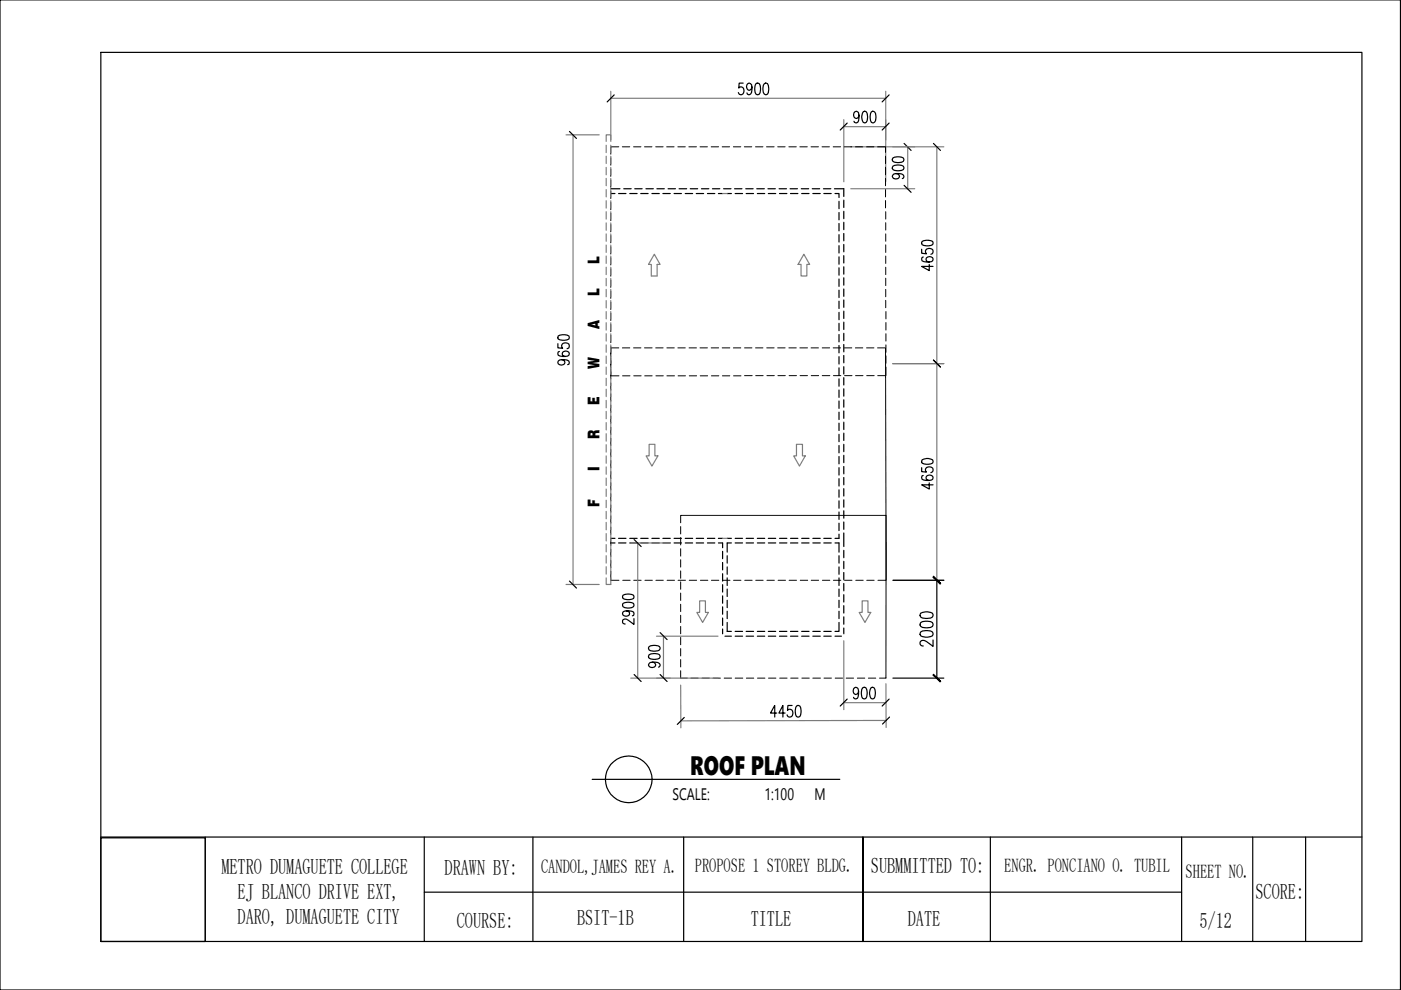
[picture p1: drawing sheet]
<svg xmlns="http://www.w3.org/2000/svg" width="297mm" height="210mm" viewBox="0 0 297 210" stroke-linecap="round" stroke-linejoin="round" font-family="sans-serif">
<!-- layer: 0 -->
<g fill="none" stroke="#000" stroke-width=".25">
<path d="M0 0h296.9v209.9h-296.9zM21.4 11.1h267.4v188.5h-267.4zM120.7 27.9l1.5 1.5M130.2 20.1l-1.5 1.5M188.5 20.1l-1.5 1.5M191.7 30.4l1.5 1.5M197.9 30.4l1.5 1.5M129.5 40h1.9M129.5 41h.9M131.1 41h1.6M132.2 40h1.6M133.5 41h1.6"/>
<path d="M134.6 40h1.5M135.8 41h1.6M136.9 40h1.6M138.2 41h1.6M139.3 40h1.5M140.5 41h1.6M141.6 40h1.6M142.9 41h1.6M144 40h1.6M145.3 41h1.6M146.3 40h1.6M147.6 41h1.6"/>
<path d="M148.7 40h1.6M150 41h1.6M151 40h1.6M152.3 41h.9M153.4 40h1.6M154.2 41h.9M155.7 40h1.6M155.9 41h1.5M158.1 40h1.6M158.2 41h1.6M160.4 40h1.7M160.6 41h1.5"/>
<path d="M162.8 40h1.6M162.9 41h1.6M165.2 40h1.6M165.3 41h1.5M167.5 40h1.6M167.6 41h1.6M169.9 40h1.5M170 41h1.5M172.2 40h1.6M172.3 41h1.6M174.6 40h1.5M174.7 41h1.5"/>
<path d="M176.9 40h2v1.7M177 41h.9v.9M177.9 42.7v1.6M177.9 45.1v1.5M177.9 47.4v1.6M177.9 49.8v1.5M177.9 52.1v1.6M177.9 54.5v1.5M177.9 56.8v1.5M177.9 59.2v1.5M178.9 42.4v1.6M178.9 44.8v1.6"/>
<path d="M178.9 47.1v1.6M178.9 49.5v1.6M178.9 51.8v1.6M178.9 54.2v1.6M178.9 56.6v1.5M178.9 58.9v1.6M177.9 61.5v1.6M177.9 63.9v1.5M177.9 66.2v1.6M177.9 68.6v1.5M177.9 70.9v1.6M177.9 73.3v1.5"/>
<path d="M177.9 75.6v1.6M177.9 78v1.6M178.9 61.3v1.5M178.9 63.6v1.6M178.9 66v1.5M178.9 68.3v1.6M178.9 70.7v1.5M178.9 73v1.6M178.9 75.4v1.5M178.9 77.7v1.6M197.9 76.3l1.5 1.5M177.9 80.3v1.6"/>
<path d="M177.9 82.7v1.6M177.9 85v1.6M177.9 87.4v1.6M177.9 89.7v1.6M177.9 92.1v1.6M177.9 94.5v1.5M177.9 96.8v1.6M177.9 99.2v1.5M178.9 80.1v1.5M178.9 82.4v1.6M178.9 84.8v1.5M178.9 87.1v1.6"/>
<path d="M178.9 89.5v1.6M178.9 91.8v1.6M178.9 94.2v1.6M178.9 96.5v1.6M178.9 98.9v1.6M129.5 115.1h.9M129.5 114.1h.9M131.1 115.1h1.6M131.1 114.1h1.6M133.5 115.1h1.6M133.5 114.1h1.6M134.5 114.4l1.4 1.5"/>
<path d="M135.8 115.1h1.6M135.8 114.1h1.6M138.2 115.1h1.6M138.2 114.1h1.6M140.5 115.1h1.6M140.5 114.1h1.6M142.9 115.1h1.6M142.9 114.1h1.6M145.3 115.1h1.6M145.3 114.1h1.6M147.6 115.1h1.6M147.6 114.1h1.6"/>
<path d="M150 115.1h1.6M150 114.1h1.6M152.3 115.1h.9v1M152.3 114.1h.9M153.2 116.9v1.6M153.2 119.3v1.5M154.2 114.1h.9M154.2 117.8v1.6M155.1 115.1h-.9v2M155.9 115.1h1.5M155.9 114.1h1.5M158.2 115.1h1.6"/>
<path d="M158.2 114.1h1.6M160.6 115.1h1.5M160.6 114.1h1.5M162.9 115.1h1.6M162.9 114.1h1.6M165.3 115.1h1.5M165.3 114.1h1.5M167.6 115.1h1.6M167.6 114.1h1.6M170 115.1h1.5M170 114.1h1.5M172.3 115.1h1.6"/>
<path d="M172.3 114.1h1.6M174.7 115.1h1.5M174.7 114.1h1.5M177 115.1h.9v2M177.9 113.3v.8h-.9M177.9 101.5v1.6M177.9 103.9v1.5M177.9 106.2v1.6M177.9 108.6v1.5M177.9 110.9v1.6M177.9 117.8v1.6M178.9 113v2.9"/>
<path d="M178.9 101.2v1.6M178.9 103.6v1.6M178.9 106v1.5M178.9 108.3v1.6M178.9 110.7v1.5M178.9 116.7v1.6M178.9 119v1.6M120.7 123.2l1.5 1.5M153.2 121.6v1.6M153.2 124v1.5M153.2 126.3v1.6M153.2 128.7v1.5"/>
<path d="M153.2 131v1.6M153.2 133.4v1M153.7 134.9h1.4M154.2 132v1.9h.9M154.2 120.2v1.6M154.2 122.5v1.6M154.2 124.9v1.6M154.2 127.3v1.5M154.2 129.6v1.6M155.9 133.9h1.5M155.9 134.9h1.5M158.2 133.9h1.6"/>
<path d="M158.2 134.9h1.6M160.6 133.9h1.5M160.6 134.9h1.5M162.9 133.9h1.6M162.9 134.9h1.6M165.3 133.9h1.5M165.3 134.9h1.5M167.6 133.9h1.6M167.6 134.9h1.6M170 133.9h1.5M170 134.9h1.5M172.3 133.9h1.6"/>
<path d="M172.3 134.9h1.6M174.7 133.9h1.5M174.7 134.9h1.5M177 134.9h1.4M177.9 132v1.9h-.9M177.9 120.2v1.6M177.9 122.5v1.6M177.9 124.9v1.6M177.9 127.3v1.5M177.9 129.6v1.6M178.9 121.4v1.6M178.9 123.7v1.6"/>
<path d="M178.9 126.1v1.5M178.9 128.4v1.6M178.9 130.8v1.5M178.9 133.2v1.2M189.4 123h10.7M197.9 122.3l1.5 1.5M198.6 123v20.8M145.1 152.1l-1.5 1.5M188.6 152l-1.5 1.5M189.3 143.8h10.8M21.4 177.6h22.1v22h-22.1zM21.4 177.5h267.4"/>
<path d="M43.5 177.5v22.1M90 177.5v22.1M113 177.5v22.1M125.6 165.2h52.5M144.9 177.5v22.1M183 177.5v22.1v-22.1M210 177.5v22.1M250.5 177.5v22.1M265.6 177.5v22.1M276.8 177.5v22.1M90 189.2h160.5"/>
<circle cx="133.3" cy="165.2" r="5"/>
</g>
<!-- layer: A-Roof-Slab -->
<g fill="none" stroke="#000" stroke-width=".21">
<path d="M129.5 33.5v1.5M129.5 35.8v1.6M129.5 38.2v1.5M131.2 31.1h-1.7v1.6M132 31.1h1.5M134.3 31.1h1.6M136.7 31.1h1.5M139 31.1h1.6M141.4 31.1h1.5M143.7 31.1h1.6M146 31.1h1.7M148.4 31.1h1.6"/>
<path d="M150.8 31.1h1.6M153.1 31.1h1.6M155.5 31.1h1.6M157.8 31.1h1.6M160.2 31.1h1.6M162.5 31.1h1.6M164.9 31.1h1.6M167.3 31.1h1.5M169.6 31.1h1.6M172 31.1h1.5M174.3 31.1h1.6M176.7 31.1h1.5"/>
<path d="M179 31.1h1.6M181.4 31.1h1.5M183.7 31.1h1.6M129.5 40.5v1.6M129.5 42.9v1.6M129.5 45.2v1.6M129.5 47.6v1.6M129.5 49.9v1.6M129.5 52.3v1.6M129.5 54.6v1.6M129.5 57v1.6M129.5 59.4v1.5"/>
<path d="M187.7 40.2v1.6M187.7 42.5v1.6M187.8 44.9v1.6M187.8 47.2v1.6M187.8 49.6v1.6M187.8 51.9v1.6M187.8 54.3v1.6M187.8 56.7v1.5M187.8 59v1.6M129.5 78.2v1.5h1.7M129.5 61.7v1.6M129.5 64.1v1.5"/>
<path d="M129.5 66.4v1.6M129.5 68.8v1.5M129.5 71.1v1.6M129.5 73.5v1.5M129.5 75.8v2.2M129.5 78.8v1.6M131.2 73.8h-1.7v1.9M132 73.8h1.5M132 79.7h1.6M134.3 73.8h1.6M134.4 79.7h1.5M136.7 73.8h1.6"/>
<path d="M136.7 79.7h1.6M139 73.8h1.6M139.1 79.7h1.5M141.4 73.8h1.6M141.4 79.7h1.6M143.7 73.8h1.6M143.8 79.7h1.5M146.1 73.8h1.6M146.1 79.7h1.6M148.4 73.8h1.6M148.5 79.7h1.5M150.8 73.8h1.6"/>
<path d="M150.8 79.7h1.6M153.1 73.8h1.6M153.2 79.7h1.5M155.5 73.8h1.6M155.5 79.7h1.6M157.9 73.8h1.5M157.9 79.6h1.6M160.2 73.8h1.6M160.2 79.6h1.6M162.6 73.8h1.5M162.6 79.6h1.6M164.9 73.8h1.6"/>
<path d="M164.9 79.6h1.6M167.3 73.8h1.5M167.3 79.6h1.6M169.6 73.8h1.6M169.6 79.6h1.6M172 73.8h1.5M172 79.6h1.6M174.3 73.8h1.6M174.3 79.6h1.6M176.7 73.8h1.5M176.7 79.6h1.6M179 73.8h1.6"/>
<path d="M179.1 79.6h1.5M181.4 73.8h1.5M181.4 79.6h1.6M183.7 73.8h1.6M183.8 79.6h1.5M186.1 73.8h1.6l.2 48.9v.3h-1.8M187.8 61.4v1.5M187.8 63.7v1.5M187.8 77.8v1.8h-1.7M187.8 66.1v1.5M187.8 68.4v1.6M187.8 70.8v1.5"/>
<path d="M187.8 73.1v1.6M187.8 75.5v1.5M129.5 81.2v1.5M129.5 83.5v1.6M129.5 85.9v1.5M129.5 88.2v1.6M129.5 90.6v1.5M129.5 92.9v1.6M129.5 95.3v1.5M129.5 97.6v1.6M129.5 100v1.5M129.5 102.3v1.6"/>
<path d="M129.5 104.7v1.5M129.5 107v1.6M129.5 109.4v1.5M129.5 111.7v1.6M129.5 114.1v1.6M129.5 116.4v1.6M129.5 118.8v1.6M144.3 110.8v-1.5h43.6l-.1 34.5M144.3 111.6v1.6M144.3 114v1.5M144.3 116.3v1.6M144.3 118.7v1.5"/>
<path d="M129.5 121.1v1.9h1.7M132 123h1.6M134.4 123h1.5M136.7 123h1.6M139.1 123h1.5M141.4 123h1.6M143.8 123h1.5M144.3 121v1.6M144.3 123.4v1.5M144.3 125.7v1.6M144.3 128.1v1.6M144.3 130.4v1.6"/>
<path d="M144.3 132.8v1.6M144.3 135.1v1.6M144.3 137.5v1.6M144.3 139.8v1.6M146.1 123h1.6M148.5 123h1.6M150.8 123h1.6M153.2 123h1.6M155.5 123h1.6M157.9 123h1.6M160.2 123h1.6M162.6 123h1.6"/>
<path d="M165 123h1.5M167.3 123h1.6M169.7 123h1.5M172 123h1.6M174.4 123h1.5M176.7 123h1.6M179.1 123h1.5M181.4 123h1.6M183.8 123h1.5M144.3 142.2v1.6h1.4M146.5 143.8h1.5M148.8 143.8h1.6"/>
<path d="M151.2 143.8h1.5M153.5 143.8h1.6M155.9 143.8h1.6M158.2 143.8h1.6M160.6 143.8h1.6M162.9 143.8h1.6M165.3 143.8h1.6M167.6 143.8h1.6M170 143.8h1.6M172.3 143.8h1.6M174.7 143.8h1.6M177.1 143.8h1.5"/>
</g>
<!-- layer: A-Anno-Scrn -->
<g fill="none" stroke="#808080" stroke-width=".25">
<path d="M129.5 19.4v10.2M187.8 19.4v19.1M120 28.6h7M121.5 28.6v95.3M128.5 30v-1.4h1v1.4M128.5 30.8v1.6M128.5 33.1v1.6M128.5 35.5v1.6M128.5 37.8v1.6M129.5 30.8v1.6M129.5 33.1v1.6M129.5 35.5v1.6"/>
<path d="M129.5 37.8v1.6M129.5 20.8h58.3M178.9 25.4v13.1M180.4 31.1h19.7M198.6 31.1v91.9M128.5 40.2v1.6M128.5 42.6v1.5M128.5 44.9v1.6M128.5 47.3v1.5M128.5 49.6v1.6M128.5 52v1.5M128.5 54.3v1.6"/>
<path d="M128.5 56.7v1.5M128.5 59v1.6M129.5 40.2v1.6M129.5 42.6v1.5M129.5 44.9v1.6M129.5 47.3v1.5M129.5 49.6v1.6M129.5 52v1.5M129.5 54.3v1.6M129.5 56.7v1.5M129.5 59v1.6M138.7 53.9l1.3 2.2h-.7v2.4h-1.2v-2.4h-.6z"/>
<path d="M153.2 41h1M170.4 53.9l1.3 2.2h-.6v2.4h-1.3v-2.4h-.6zM180.4 40h13.5M128.5 61.4v1.5M128.5 63.7v1.6M128.5 66.1v1.5M128.5 68.4v1.6M128.5 70.8v1.5M128.5 73.1v1.6M128.5 75.5v1.6M128.5 77.8v1.6M129.5 61.4v1.5"/>
<path d="M129.5 63.7v1.6M129.5 66.1v1.5M129.5 68.4v1.6M129.5 70.8v1.5M129.5 73.1v1.6M129.5 75.5v1.6M129.5 77.8v1.6M189.3 77.1h10.8M128.5 80.2v1.6M128.5 82.5v1.6M128.5 84.9v1.6M128.5 87.2v1.6"/>
<path d="M128.5 89.6v1.6M128.5 92v1.5M128.5 94.3v1.6M128.5 96.7v1.5M128.5 99v1.6M129.5 80.2v1.6M129.5 82.5v1.6M129.5 84.9v1.6M129.5 87.2v1.6M129.5 89.6v1.6M129.5 92v1.5M129.5 94.3v1.6"/>
<path d="M129.5 96.7v1.5M129.5 99v1.6M137.6 94.2h1.3v2.5h.6l-1.3 2.1-1.2-2.1h.6zM168.9 94.2h1.2v2.5h.6l-1.2 2.1-1.2-2.1h.6zM128.5 101.4v1.5M128.5 103.7v1.6M128.5 106.1v1.5M128.5 108.4v1.6M128.5 110.8v1.5M128.5 113.1v1.6M128.5 115.5v1.5M128.5 117.8v1.6"/>
<path d="M129.5 101.4v1.5M129.5 103.7v1.6M129.5 106.1v1.5M129.5 108.4v1.6M129.5 110.8v1.5M129.5 113.1v1.6M129.5 115.5v1.5M129.5 117.8v1.6M133.7 115.1h8.4M135.2 115.1v28.7M153.2 114.1h1M120 123.9h7"/>
<path d="M128.5 122.5v1.4h1v-1.4M128.5 120.2v1.5M129.5 120.2v1.5M139.2 134.9h13M148.3 127.4h1.3v2.5h.6l-1.2 2.1-1.3-2.1h.6zM178.9 135.9v14.6M182.8 127.4h1.2v2.5h.6l-1.2 2.1-1.2-2.1h.6zM189.3 123h10.8M133.7 143.8h18.5M144.3 145.3l.1 9M187.8 145l.1 9.2M187.9 152.8h-43.5"/>
</g>
<!-- layer: 0 -->
<g fill="#000" stroke="#000" stroke-width=".21">
<path d="M197.8 122.4l1.5 1.4 .1-.1zM198 122.2l1.4 1.5-1.6-1.3z"/>
<path d="M198 143l-.2 .1 1.6 1.4zM197.8 143.1l1.6 1.4-.1 .1z"/>
</g>
<text font-size="6.2" x="198.6" y="138.3" transform="rotate(-90 198.6 138.3)">2000</text>
<g font-size="5.7">
<text x="155.2" y="21.2">5900</text>
<text x="179.9" y="27.2">900</text>
<text x="192.6" y="39.2" transform="rotate(-90 192.6 39.2)">900</text>
<text x="198.6" y="58.6" transform="rotate(-90 198.6 58.6)">4650</text>
<text x="121.7" y="78.7" transform="rotate(-90 121.7 78.7)">9650</text>
<text x="198.6" y="104.8" transform="rotate(-90 198.6 104.8)">4650</text>
<text x="135.5" y="133.7" transform="rotate(-90 135.5 133.7)">2900</text>
<text x="140.8" y="142.9" transform="rotate(-90 140.8 142.9)">900</text>
<text x="179.6" y="149.6">900</text>
<text x="162.3" y="153.1">4450</text>
</g>
<text font-size="5.6" x="146.3" y="164.3">ROOF PLAN</text>
<g font-size="4.6">
<text x="46.9" y="185.3">METRO DUMAGUETE COLLEGE</text>
<text x="94.3" y="185.4">DRAWN BY:</text>
<text x="184.7" y="185.2">SUBMMITTED TO:</text>
<text x="50.4" y="190.6">EJ BLANCO DRIVE EXT,</text>
<text x="266.2" y="190.7">SCORE:</text>
<text x="50.4" y="196">DARO, DUMAGUETE CITY</text>
<text x="96.9" y="196.7">COURSE:</text>
<text x="122.3" y="196.1">BSIT-1B</text>
<text x="159.2" y="196.4">TITLE</text>
<text x="192.5" y="196.3">DATE</text>
<text x="254.3" y="196.7">5/12</text>
</g>
<g font-size="4.1">
<text x="114.7" y="185.1">CANDOL,JAMES REY A.</text>
<text x="147.3" y="184.9">PROPOSE 1 STOREY BLDG.</text>
<text x="212.9" y="184.9">ENGR. PONCIANO O. TUBIL</text>
<text x="251.4" y="186.2">SHEET NO.</text>
</g>
<g font-size="3.5">
<text x="142.6" y="169.6">SCALE:</text>
<text x="162.1" y="169.6">1:100</text>
<text x="172.7" y="169.6">M</text>
</g>
<g font-size="3.4">
<text x="127.1" y="56" transform="rotate(-90 127.1 56)">L</text>
<text x="127.1" y="62.8" transform="rotate(-90 127.1 62.8)">L</text>
<text x="127.1" y="69.7" transform="rotate(-90 127.1 69.7)">A</text>
<text x="127.1" y="78.2" transform="rotate(-90 127.1 78.2)">W</text>
<text x="127.1" y="85.9" transform="rotate(-90 127.1 85.9)">E</text>
<text x="127.1" y="93" transform="rotate(-90 127.1 93)">R</text>
<text x="127.1" y="99.9" transform="rotate(-90 127.1 99.9)">I</text>
<text x="127.1" y="107.5" transform="rotate(-90 127.1 107.5)">F</text>
</g>
</svg>
